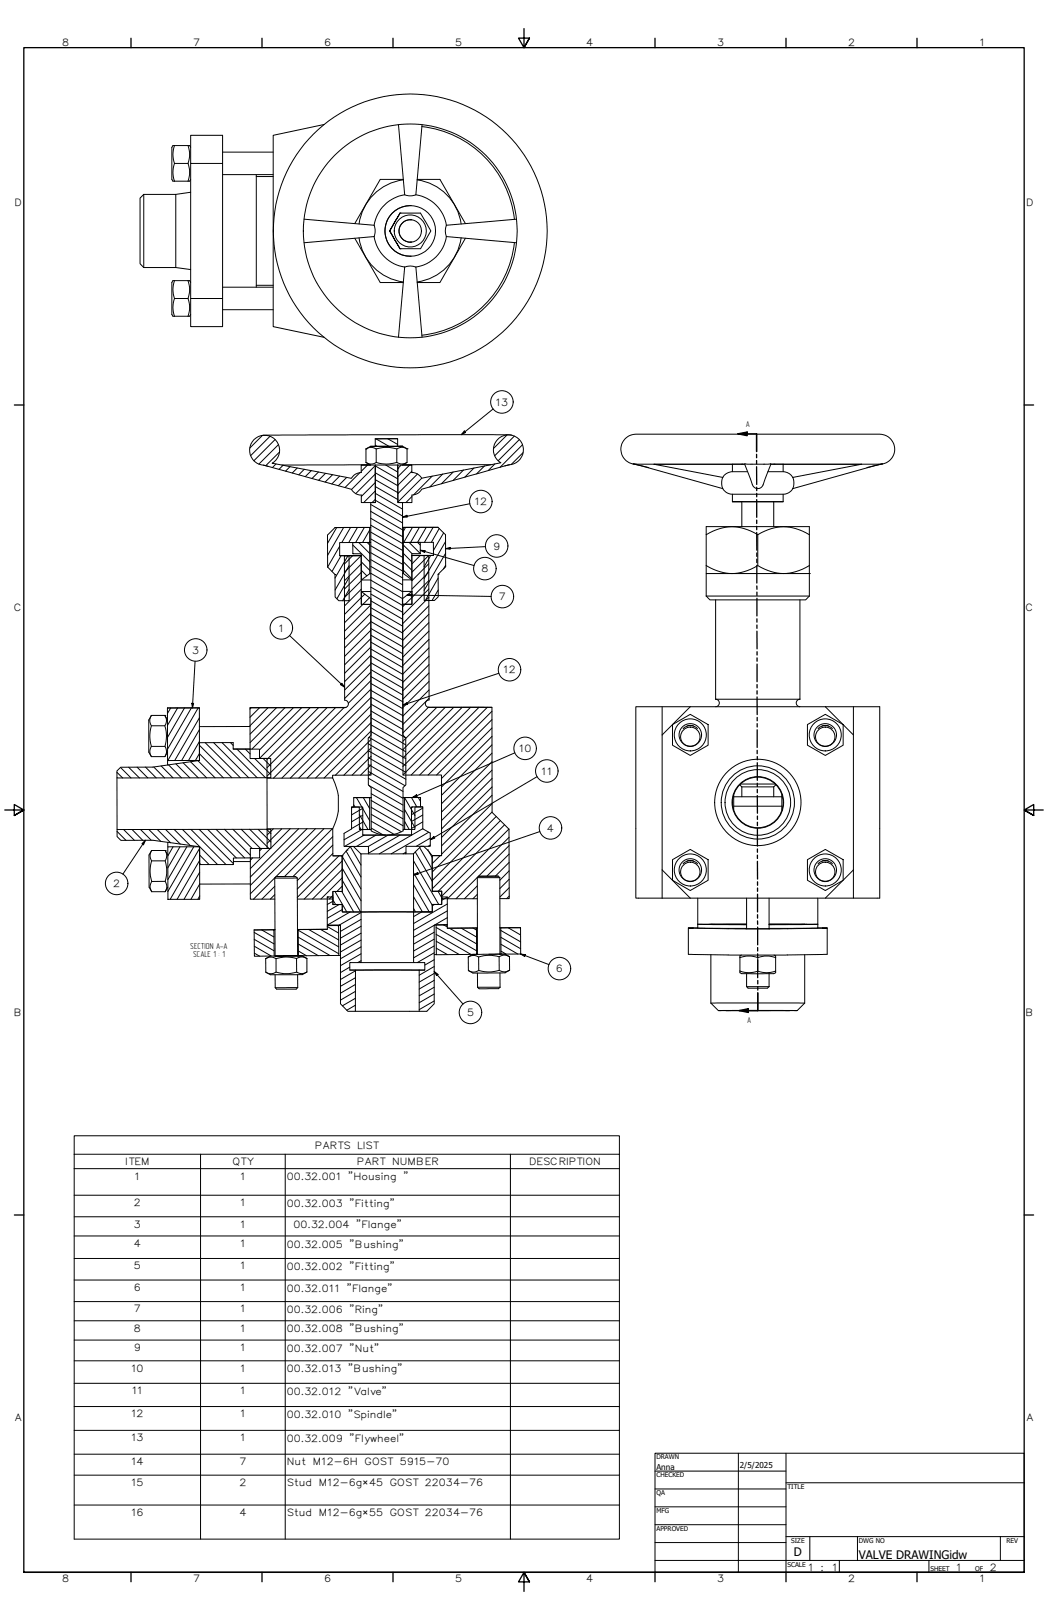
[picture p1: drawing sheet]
<svg xmlns="http://www.w3.org/2000/svg" width="559mm" height="864mm" viewBox="0 0 559 864" stroke-linecap="round" stroke-linejoin="round" font-family="sans-serif">
<!-- layer: Hatch (ANSI) -->
<g fill="none" stroke="#000" stroke-width=".53">
<path d="M140 232l-7 7M144 233l-10 10M147 234l-12 12M149 237l-11 10M200 237l1 1M200 234l7 4M207 234l5 3M270 232l-7 7M274 232l-10 11M277 234l-11 12M279 237l-12 12M147 247l-2 2"/>
<path d="M149 241l-7 7M151 248l-2 2M155 249l-3 2M158 249l-2 3M162 250l-3 3M166 251l-3 3M170 252l-4 3M174 252l-4 4M177 253l-4 4M181 254l-4 4M185 255l-5 4M192 252l-8 8"/>
<path d="M196 248l-3 3M200 256l12 7M200 252l12 7M200 257l-7 8M200 253l-10 10M200 248l-13 13M200 259l12 7M200 248l12 7M206 248l6 4M212 248h.1M214 248l-2 2M218 248l-6 6"/>
<path d="M220 251l-8 8M223 253l-11 10M225 255l-13 13M230 254l-9 10M236 253l-7 7M242 252l-7 6M247 251l-5 5M253 249l-5 5M258 248l-4 5M264 247l-4 4M279 241l-6 7M198 280l17 10"/>
<path d="M198 276l17 10M198 273l17 9M198 269l17 10M200 267l15 8M200 263l15 8M200 262l-6 6M200 266l-2 2M220 265l-4 3M180 281l-5 9M181 291l-6 11M182 296l-5 9M183 281l-8 15"/>
<path d="M186 296l-7 12M187 281l-5 8M188 296l-4 5M188 291l9 9M188 295h.1M191 281l-5 8M191 289l6 6M193 296l-9 9M193 300l4 4M194 281l-4 8M196 289l1 2M197 283l-4 6"/>
<path d="M197 289h.1M198 298l17 10M198 295l17 9M198 291l17 10M198 287l17 10M198 284l17 9M215 295l5 5M215 291l5 4M215 300l5 4M216 281l-1 2M218 289l6 6M220 281l-5 8"/>
<path d="M224 281l-5 8M224 296l-4 5M227 281l-4 8 1 2M229 296l-9 9M230 296l-4 6M231 281l-5 8M234 282l-4 7M237 284l-6 9M238 289l-12 19M238 295l-12 20M186 302l-7 13M186 308l-6 11"/>
<path d="M186 314l-3 6M193 314l-9 9M193 310l-9 9M193 305l-9 9M193 301l-9 9M193 309h.1M193 304l3 3M195 317l-11 11M197 319l-13 13M198 317l17 9M198 313l17 10M198 309l17 10"/>
<path d="M198 306l17 9M198 302l17 10M215 304l5 5M229 305l-9 9M229 301l-9 9M229 318l-14 14M229 314l-14 14M229 309l-14 14M234 308l-7 12M234 315l-4 5M238 301l-2 2M198 331l-14 14"/>
<path d="M198 327l-14 14M198 323l-14 13M198 336l-14 14M198 335l17 10M198 331l17 10M198 328l17 10M198 324l17 10M198 320l17 10M198 339l17 9M229 332l-14 14M229 327l-14 14M229 323l-14 14"/>
<path d="M229 336l-14 14M198 354l-14 14M198 345l-14 14M198 340l-14 14M198 358l-14 14M198 349l-14 14M198 357l17 10M198 353l17 10M198 346l17 10M198 342l17 10M229 359l-14 14M229 354l-14 14"/>
<path d="M229 350l-14 14M229 345l-14 14-17-9M229 341l-14 14M91 377l-2 3M95 377l-6 10M98 377l-9 16M102 377l-13 22M106 377l-17 28M134 377l-1 1M138 377l-5 5M143 377l-10 10M147 377l-14 14"/>
<path d="M152 377l-19 19M156 377l-22 22M161 377l-23 23M165 377l-27 27M170 377l-28 28M174 377l-32 32M179 377l-37 37M183 377l-37 38M198 363l-12 12M198 376l-39 39M198 372l-43 43M198 367l-48 48"/>
<path d="M198 375l17 10M198 372l17 10M198 368l17 10M198 364l17 10M198 361l17 10M198 379l17 10M228 377l-13 14M229 363l-14 14M229 372l-14 14M229 368l-14 14M233 377l-18 18M237 377l-22 23"/>
<path d="M242 377l-27 27M246 377l-31 32M251 377l-36 36M255 377l-36 36M260 377l-36 36M262 379l-34 34M106 383l-13 22M106 389l-9 16M106 395l-5 10M106 397l18 18M109 396l19 19M114 396l19 19"/>
<path d="M118 396l19 19M123 396l1 1M126 399l16 16M131 399l2 3M196 396l20 12M197 393l19 11M198 394l-19 19M198 390l-25 25M198 385l-30 30M198 381l-34 34M198 399l-15 14M198 390l18 11"/>
<path d="M198 386l18 11M198 383l18 10M262 397l-27 27M262 393l-27 27M262 388l-27 27M262 384l-29 29M62 412l3 3M64 409l6 6M69 409l5 6M73 409l6 6M78 409l5 6M82 409l6 6"/>
<path d="M86 408l6 7M90 408l7 7M94 407l7 8M98 407l8 8M102 406l8 9M106 406l9 9M106 402l13 13M106 402l-2 3M136 404l8 9M140 404l4 4M177 415h.1M196 400l20 12"/>
<path d="M196 415l19 11M196 411l19 11M196 408l20 11M196 404l20 11M197 419l18 10M198 412l-1 1M198 408l-6 5M198 403l-10 10M262 402l-27 26M262 419l-27 27M262 415l-27 27M262 411l-27 26"/>
<path d="M262 406l-27 27M188 430l-1 1M189 429v1M190 425l7 12M192 434l4 8M193 438l-6 4M193 435l-6 3M193 431l-6 3M194 425l3 6M198 438l12 7M198 434l16 9M198 430l17 10"/>
<path d="M198 427l17 10M198 423l17 10M216 432l5 9M216 425l5 10M216 438l2 4M219 425l3 5M220 430l-1 1M223 425l1 2M225 438l-6 4M225 434l-6 4M225 431l-6 3M262 433l-31 32"/>
<path d="M262 428l-27 27M262 424l-27 27M265 435l-34 34M267 437l-36 37M269 440l-35 35 2 4M62 443l5 5M66 442l6 6M70 442l6 6M75 442l6 6M79 442l7 7M84 442l7 7M88 442l8 8"/>
<path d="M92 451l-3 5M93 442l8 9M96 451l-7 12M97 442l19 19M100 451l-11 18M102 442l19 19M103 451l-14 24M106 442l18 18M106 456l6 5M106 452l-15 27M106 459l-12 20M111 442l15 15"/>
<path d="M115 442l15 15M120 442l13 14M124 442l10 10M129 442l10 10M133 442l10 10M135 457l-2 2M138 442l6 7M140 452l-2 2M142 442l2 2M146 442l-4 3M150 442l-8 8M155 442l-22 21"/>
<path d="M159 442l-26 26M164 442l-31 30M168 442l-35 35M173 442l-38 37M177 442l-25 25M177 451l-19 18M177 446l-21 21M177 455l-19 19M181 456l-23 22M182 459l-20 20M182 457l10 17M185 454l7 13"/>
<path d="M187 451l5 10M192 441l1 1M193 442l-10 6M194 445l-10 6M198 441l6 4M200 445l-10 6M207 445l-11 6M213 445l-17 10M216 454l-1 1M220 459l14 23M221 454l10 16M224 452l7 11"/>
<path d="M225 442l-23 13M229 444l-20 11M229 454l1 3M229 450l-1 1M229 447l-7 4M235 456l-5 4M271 442l-35 36M271 460l-7 7M271 455l-11 12M271 451l-28 28M271 446l-32 33M106 460l1 1"/>
<path d="M106 465l-8 14M106 471l-4 8M106 478l-1 1M146 477l-2 2M146 473l-6 6M175 478l-1 1M177 477l-1 2M177 480l2 2M179 475l6 11M182 475l7 11M182 472l-2 3M182 468l-11 11"/>
<path d="M182 463l-15 16M182 469l10 17M182 463l11 17M220 478l5 8M220 472l9 14M220 465l11 18M239 478l-3 2M255 477l-3 2M255 472l-7 7M271 469l-4 5M271 464l-4 5M272 478l-2 1"/>
<path d="M272 473l-5 5M136 497l10 6M140 496l6 3M146 496h.1M159 500l17 9M159 496l22 12M165 495l16 10M171 495l10 6M174 494l7 3M178 480l-4 2M180 493l1 1M181 482l-7 4"/>
<path d="M182 485l-8 5M187 486l-12 7M193 497l-11 7M193 494l-11 6M193 490l-11 7M193 486l-12 7M221 484l1 2M225 486l-4 3M232 493l-11 7M232 497l-11 6M232 482l-1 1M233 498l18 11"/>
<path d="M233 494l21 13M236 493l3 1M239 489l-7 4M239 493h-1M239 486l-18 10M239 482l-18 10M240 495l14 8M246 495l8 4M252 495l2 1M267 496l11 6M267 500l11 6M271 495l7 3"/>
<path d="M277 495h1M136 501l10 6M136 508l2 2M136 504l9 6M159 507l4 3M159 503l11 6M186 516l-4 2M190 518l-8 4M193 512l-2 1M193 508l-11 7M193 505l-11 6M193 501l-11 6"/>
<path d="M232 519l-8 5M232 515l-8 5M232 512l-5 2M232 508l-9 5M232 504l-11 7M232 501l-11 6M233 505l6 4M233 502l12 7M267 503l9 6M267 507l3 2M189 536l-4 3M189 532l-6 4"/>
<path d="M189 529l-7 4M189 525l-7 4M190 521l-8 5M232 534l-8 4M232 530l-8 5M232 526l-8 5M232 523l-8 4"/>
</g>
<!-- layer: Visible (ANSI) -->
<g fill="none" stroke="#000" stroke-width=".53">
<path d="M93 78a14 14 0 0 0 0 9M100 78a14 14 0 0 1 0 9 14 14 0 0 1 0 10M102 72h17v15h-17zM102 79l-1-1h-9v1v17v1h9l1-1M173 66l-27 6v102l27 6M212 66l4 38h2h4l3-38M225 67a56 56 0 0 1 49 50M93 87a14 14 0 0 0 0 10M93 87h7M102 87v72M119 87v72h-17v15h17v-15M119 93h27"/>
<path d="M119 81h27M137 93v60M137 94h9M215 96h-12l-14 23M215 96a27 27 0 0 0-24 23M222 96h13l13 23M222 96a27 27 0 0 1 24 23M77 104l-2 2v35l2 2M77 104h17v39h-17M77 104v39M102 102l-8 2M162 117l37 3"/>
<path d="M213 114h11l4 7a2.9 2.9 0 0 1 0 5l-4 7h-11M213 114l-4 7a2.9 2.9 0 0 0 0 5l4 7-4-7a2.9 2.9 0 0 1 0-5zM216 104a20 20 0 0 0-17 16M219 110a13 13 0 0 0-14 13 13 13 0 0 0 14 14M220 117a6 6 0 0 0-7 6 6 6 0 0 0 7 6M222 104a20 20 0 0 1 16 16M275 117l-37 3M189 127l14 24h12M191 127a27 27 0 0 0 24 23M199 120l1 2-1 4M199 126l-37 3M199 126a20 20 0 0 0 17 16"/>
<path d="M238 120l-1 3 1 3M238 126l37 3M238 126a19 19 0 0 1-16 16M246 127a27 27 0 0 1-24 23M248 127l-13 24h-13M274 129a56 56 0 0 1-49 50M93 150a14 14 0 0 0 0 9M93 159a14 14 0 0 0 0 10M93 159h7M94 143l8 1M100 150a14 14 0 0 1 0 9 14 14 0 0 1 0 10M102 151l-1-1h-9v1v17v1h9l1-1"/>
<path d="M119 153h27M137 152h9M216 142h3h3M216 142l-4 38M222 142l3 38M119 165h27M195 239a5 5 0 0 1 6 0M195 239v8M198 238h17zM198 238l-3 1M200 234h12v4M200 234v4"/>
<path d="M201 239v8M212 239v8M212 234h-12M215 238l2 1M217 239a5 5 0 0 0-5 0 19 19 0 0 0-11 0M217 239v8l-2 1M273 232h-134M140 248l3 1M192 252h1M193 248h4M195 247a5 5 0 0 0 6 0 17 17 0 0 0 11 0 5 5 0 0 0 5 0M195 247l3 1"/>
<path d="M197 248h-47M198 248h-5v4M198 248h17M200 248v20h-7v-4a6 6 0 0 1-6-3l-46-13a8 8 0 0 1-7-11 8 8 0 0 1 12-3 8 8 0 0 1-1 13l42 8a6 6 0 0 1 6-3M200 250h.1M200 248v20h-2v124l-2 1v25l2 2v23a17 17 0 0 0 17 0v-23l1-2v-25l-1-1v-124h-3v-20v20h8v-4a6 6 0 0 0 5-3l46-13a8 8 0 0 0 8-11 8 8 0 0 0-13-3 8 8 0 0 0 1 13l-42 8a6 6 0 0 0-5-3M215 248h5v4M215 248h5M220 252h.1M262 248h-47M272 248h-3M338 247h59"/>
<path d="M338 247h.1M338 247l8 2M339 247h.1M341 248l44 12M341 248a11 11 0 0 1-8-4 8 8 0 0 1 0-9 8 8 0 0 1 9-4h120a18 18 0 0 1 12 2 8 8 0 0 1 3 9 8 8 0 0 1-7 5l-3 1M349 247l36 8M349 248h42M385 255v2v3M397 247h14M397 247l4 11a3 3 0 0 0 3 2 3 3 0 0 0 3-2l4-11M397 247h-6v4M399 251a23 23 0 0 0-12 2l-2 2"/>
<path d="M409 251a23 23 0 0 1 12 2l2 2M411 247h60l-9 2M411 247h7v4M418 248h41M423 255v2v3M459 247l-36 8M467 248l-44 12M385 260a9 9 0 0 0 10 3h4a95 95 0 0 0 21 0l3-3M391 263v4M396 267h17M396 267h-5h27M396 267v14"/>
<path d="M413 267h5M413 267v14M418 263v4M179 281h18v8h-16v7M179 281l-4 4v17l4 4v12l2 2h5v-24h-5M184 296h9v26h5v91h-21v2h-35v-11h-4v-5h-5v-22h51a2 2 0 0 0 2-2 2 2 0 0 0-2-2zM193 296h-9M193 296h-12M193 296h-7M197 289h1M197 281h1h-19M215 289h.1"/>
<path d="M215 281h19l4 4v17l-4 4v12l-2 2h-6v-24h5v-7h-16zM220 296h9M220 296h11M220 296h6M234 281h-19M377 285a24 24 0 0 1 27 0 24 24 0 0 1 28 0M404 285v16M193 315l5 4v3h-5zM193 315h5M197 306v-17h-9v6h5v14M197 306l-4 3M197 306h1"/>
<path d="M198 309h-5M215 319l5-4v7h-5zM215 315h5M215 309h5M215 306h.1M215 306v-17h9v6h-4v14M215 306l5 3M377 318l2 2h51l2-2M377 318v-12h55v12M377 301a24 24 0 0 0 27 0 24 24 0 0 0 28 0M377 301v5M377 301v-20h55v25"/>
<path d="M377 318h55M382 320v53M427 320v53M89 377h17v28h-17zM89 377h.1M106 377h.1M106 377h-17M184 377h.1M185 377h-52M228 377h34M229 377h.1M353 377v102"/>
<path d="M368 377h-29v102h29M368 377l-15 15M368 377h72M382 373a2 2 0 0 1 2 2 2 2 0 0 1-2 2M382 373h45M427 373a2 2 0 0 0-2 2 2 2 0 0 0 2 2M440 377h29v102h-14v-15M440 377l15 15M455 377v87M81 381a5 5 0 0 0 0 6 19 19 0 0 0 0 11 5 5 0 0 0 0 5M81 381l-2 3v17l2 2M81 381h.1"/>
<path d="M81 381h7M81 387h7M81 398h7M88 381a5 5 0 0 1 0 6 18 18 0 0 1 0 11 5 5 0 0 1 0 5h-7M88 381l1 3M124 399h9M133 387h-27M359 386l9-5 10 5v11l-10 6-9-6zM364 389a5 5 0 0 1 8 0M366 387h4M431 386l9-5 10 5v11l-10 6-9-6zM436 389a5 5 0 0 1 8 0"/>
<path d="M438 387h4M62 411l2-2a204 204 0 0 0 42-4v-9h18v3h9v5h11v11h-82zM62 415v27M89 405v3M89 401l-1 2M142 415v27M177 415l2 4a26 26 0 0 1 1 13l-3 10M394 418l2 1M395 418h18M396 419h17M396 419v6M413 419v6"/>
<path d="M414 418l-1 1M187 430h6v15h26v-15h6v12l4 2v7h-13v4h-20v-4h-13v-7l4-2zM187 430h2M189 425h8v17h-5v-12h-3zM189 425h9h-1M216 425h8v5h-3v12h-5zM224 425h-9h1M224 430h1M391 425h26M391 430h26M391 424v8M417 424v8"/>
<path d="M62 442h82v10h-11v5h-9v4h-18v-10l-6-1a171 171 0 0 0-36-2l-2-2zM81 453a5 5 0 0 0 0 6 18 18 0 0 0 0 11 5 5 0 0 0 0 5M81 453l-2 3 1 17 1 2M81 453h7M81 459h7M88 453a5 5 0 0 1 0 6 18 18 0 0 1 0 11 5 5 0 0 1 0 5h-7M88 453l1 3M89 451h17v28h-16zM89 449v2M124 459h9M182 456h-5M187 451h1l4 4 1 31h-11v-4h-5v-7h5v-19z"/>
<path d="M196 455h-4M197 442h1M206 445h-13M207 445h12M215 442h1M216 455h4M222 453l2-2h2l4 5 1 19h5v7h-5v4h-10l-1-31zM230 456h5M359 458l9-5 10 5v11l-10 6-9-6zM366 459h4M431 458l9-5 10 5v11l-10 6-9-6zM438 459h4"/>
<path d="M88 470h-7M89 473l-1 2M133 471h-27M146 468l1 42h14h-17M147 479h-14v-22h5v-5h4v-10h35v14h5v19h-5v4h-18M148 467h4M158 468l1 42M158 468h-12M158 468v-1h-11l-1 1M174 478h4v4h4v4h11v27h-7v4h4l-1 22h-4l-3-4v-42h-8zM235 475h1M255 468v41h-1"/>
<path d="M255 468h12M255 468v-1h8h3l1 1M265 467h-10M267 479h5l-1-37-9-9v-56h-33a2 2 0 0 1-2-2 2 2 0 0 1 2-2v-77h-9v26h-5v91h20v43h-5l1 19h5v4h19M267 468v41M353 464l15 15M364 461a5 5 0 0 1 8 0M372 479v16h26h38v-16M398 479v16M410 479v16M436 461a5 5 0 0 1 8 0M440 479h15"/>
<path d="M455 464l-15 15h-72M136 496v14h8M136 496h10v14M146 496h1h-11M159 496h.1M159 496l16-1-1-2h7v16l-22 1zM174 493h8h-1M175 495h-16M221 486h-28h28M225 486h6M233 493h6v2h15v14h-21zM235 482h1"/>
<path d="M254 495h1M255 495h-16M267 495h11v14h-11zM278 495h-11M367 495v14h22h52v-14M372 495h-5h26h48h-5M378 493h20M379 493h19h-26h26M429 493h-19h26h-26M430 493h-20M142 511v7M144 510l-2 1"/>
<path d="M147 520v7M147 511v7M158 511v7M159 520v6M161 510l3 1M164 511h.1M164 518l-3 2h-9a16 16 0 0 1-10-2M164 511a5 5 0 0 0-6 0 18 18 0 0 0-11 0 5 5 0 0 0-5 0M164 518a5 5 0 0 1-6 0 19 19 0 0 1-11 0 5 5 0 0 1-5 0M164 511v7M181 509h1M186 517h41"/>
<path d="M190 517h34M193 513h28M224 517h3v-4h-6v-27h10v-4h5v-4h3v15h-7v42l-4 4h-39M224 517v22M232 509h1M250 510v7M255 519v7M255 510v7M266 510v7M267 509h.1M267 509h-6M267 519v7"/>
<path d="M272 510a16 16 0 0 0-10-1h-4a11 11 0 0 0-8 1M272 510h.1M272 517a15 15 0 0 1-10 2h-2a16 16 0 0 1-10-2M272 510a5 5 0 0 0-6 0 18 18 0 0 0-11 0 5 5 0 0 0-5 0M272 510v7a5 5 0 0 1-6 0 18 18 0 0 1-11 0 5 5 0 0 1-5 0M379 509v26M395 510a14 14 0 0 1 9 0 14 14 0 0 1 10 0M395 518a14 14 0 0 0 9 0M395 509v1v9h6h12h1v-9l-1-1M398 519v7M404 510v8M410 519v7"/>
<path d="M414 518a14 14 0 0 1-10 0M429 509v26M159 526l-1 1h-10h-1M159 526l-12 1M255 526a10 10 0 0 0 7 1h4l1-1M255 526h12M379 535h50M379 535l4 4M383 539h42zM387 539h34zM398 526a11 11 0 0 0 7 1h4l1-1M398 526h12"/>
<path d="M429 535l-4 4"/>
<circle cx="219" cy="123" r="6"/>
<circle cx="219" cy="123" r="9"/>
<circle cx="219" cy="123" r="13"/>
<circle cx="219" cy="123" r="73"/>
<circle cx="219" cy="123" r="57"/>
<circle cx="368" cy="392" r="6"/>
<circle cx="368" cy="393" r="5"/>
<circle cx="368" cy="392" r="9"/>
<circle cx="440" cy="392" r="6"/>
<circle cx="440" cy="393" r="5"/>
<circle cx="440" cy="392" r="9"/>
<circle cx="404" cy="428" r="14"/>
<circle cx="404" cy="428" r="13"/>
<circle cx="404" cy="428" r="17"/>
<circle cx="404" cy="428" r="20"/>
<circle cx="404" cy="428" r="23"/>
<circle cx="368" cy="464" r="6"/>
<circle cx="368" cy="465" r="5"/>
<circle cx="368" cy="464" r="9"/>
<circle cx="440" cy="464" r="6"/>
<circle cx="440" cy="465" r="5"/>
<circle cx="440" cy="464" r="9"/>
</g>
<g fill="#000">
<circle cx="213" cy="114" r=".3"/>
<circle cx="219" cy="117" r=".3"/>
<circle cx="219" cy="110" r=".3"/>
<circle cx="208" cy="123" r=".3"/>
<circle cx="213" cy="133" r=".3"/>
<circle cx="219" cy="129" r=".3"/>
<circle cx="219" cy="137" r=".3"/>
<circle cx="195" cy="239" r=".3"/>
<circle cx="217" cy="239" r=".3"/>
<circle cx="212" cy="250" r=".3"/>
<circle cx="395" cy="247" r=".3"/>
<circle cx="413" cy="247" r=".3"/>
<circle cx="179" cy="306" r=".3"/>
<circle cx="234" cy="306" r=".3"/>
<circle cx="432" cy="306" r=".3"/>
<circle cx="88" cy="381" r=".3"/>
<circle cx="81" cy="453" r=".3"/>
<circle cx="88" cy="453" r=".3"/>
<circle cx="182" cy="456" r=".3"/>
<circle cx="185" cy="453" r=".3"/>
<circle cx="228" cy="453" r=".3"/>
<circle cx="236" cy="479" r=".3"/>
<circle cx="231" cy="482" r=".3"/>
</g>
<!-- layer: Section Line (ANSI) -->
<g fill="none" stroke="#000" stroke-width=".7">
<path d="M393 231l5-1v2zM393 231h10v10M403 242v2M403 245v2M403 249v9M403 260v2M403 263v2M403 266v10M403 277v2M403 281v1M403 284l1 9M404 295v2"/>
<path d="M404 298v2M404 301v10M404 312v2M404 316v1M404 319v9M404 330v2M404 333v2M404 336v10M404 347v2M404 351v1M404 354v9M404 365v2"/>
<path d="M404 368v2M404 372v9M404 382v2M404 386v2M404 389v9M404 400v2M404 403v2M404 407v9M404 418v1M404 421v2M404 424v10M404 435v2"/>
<path d="M404 438v2M404 442v9M404 453v1M404 456v2M404 459v10M404 470v2M404 473v2M404 477v9M404 488v1M404 491v2M404 494v10M404 505v2"/>
<path d="M404 508v2M404 512v9M394 539l5-1v2zM404 523v2M404 526v2M404 529v10h-10"/>
</g>
<path d="M393 231l5-1v2zM394 539l5-1v2z" fill="#000"/>
<!-- layer: Symbol (ANSI) -->
<g fill="none" stroke="#000" stroke-width=".53">
<path d="M263 218l-17 14M248 230v1l-2 1zM215 276l2-1v1zM251 269l-36 7M224 293l3 1-1 1zM224 293l29 8M238 292h2v1zM259 291l-21 1M217 317h3v1zM217 317l45 1M154 339l30 27M104 352l-1 25"/>
<path d="M266 359l-51 17M102 375h1v2zM182 364l2 2-2-1zM215 376l2-1v1zM275 401l-55 24M286 414l-57 34M220 425l2-1v1zM76 450l2-2-1 2zM78 448l-12 18M229 448l2-2 1 1zM288 443l-68 23M220 466l3-1v1z"/>
<path d="M232 518l2 1-1 1zM232 518l15 17M278 509h2v1zM278 509l15 5M40 615v-10h290v10M40 615h290v8M40 615v205h290v-197M107 615v205M152 615v205M272 615v205M40 623h290M40 637h290"/>
<path d="M40 649h290M40 659h290M40 671h290M40 682h290M40 694h290M40 704h290M40 714h290M40 725h290M40 737h290M40 750h290M40 763h290M40 775h290"/>
<path d="M40 786h290M40 802h290"/>
<circle cx="268" cy="214" r="6"/>
<circle cx="256" cy="267" r="6"/>
<circle cx="265" cy="291" r="6"/>
<circle cx="259" cy="303" r="6"/>
<circle cx="268" cy="318" r="6"/>
<circle cx="150" cy="335" r="6"/>
<circle cx="104" cy="346" r="6"/>
<circle cx="272" cy="357" r="6"/>
<circle cx="280" cy="399" r="6"/>
<circle cx="292" cy="411" r="6"/>
<circle cx="294" cy="441" r="6"/>
<circle cx="62" cy="471" r="6"/>
<circle cx="298" cy="516" r="6"/>
<circle cx="251" cy="540" r="6"/>
</g>
<!-- layer: Border (ANSI) -->
<g fill="none" stroke="#000" stroke-width=".7">
<path d="M279 15v10l-3-5h6l-3 5 3-5M70 20v5M140 20v5M210 20v5M349 20v5M419 20v5M489 20v5M8 216h5M546 216h5M3 432h10l-5-3v6l5-3-5 3M556 432h-10l5-3v6l-5-3 5 3M8 648h5"/>
<path d="M546 648h5M13 838v-813h533v813h-533h533M70 838v5M140 838v5M210 838v5M349 838v5M419 838v5M489 838v5M282 843l-3-5 3 5h-6l3-5v10"/>
</g>
<!-- layer: Title (ANSI) -->
<g fill="none" stroke="#000" stroke-width=".53">
<path d="M349 775h197v63h-197zM394 775v63M419 775v63M349 784h70M349 794h70M419 790h127M349 803h70M349 813h70M419 819h127M432 819v13M457 819v13M533 819v13"/>
<path d="M349 832h197M349 822h70M448 832v6M495 832v6"/>
</g>
<!-- layer: Symbol (ANSI) -->
<g fill="#000">
<path d="M248 230v1l-2 1zM215 276l2-1v1zM224 293l3 1-1 1zM238 292h2v1zM217 317h3v1zM102 375h1v2zM182 364l2 2-2-1zM215 376l2-1v1zM220 425l2-1v1zM76 450l2-2-1 2zM229 448l2-2 1 1zM220 466l3-1v1z"/>
<path d="M232 518l2 1-1 1zM278 509h2v1z"/>
</g>
<g font-size="6.3">
<text x="423" y="830">D</text>
<text x="458" y="831">VALVE DRAWINGidw</text>
</g>
<g font-size="5.3">
<text x="33" y="24">8</text>
<text x="103" y="24">7</text>
<text x="173" y="24">6</text>
<text x="243" y="24">5</text>
<text x="312" y="24">4</text>
<text x="382" y="24">3</text>
<text x="452" y="24">2</text>
<text x="522" y="24">1</text>
<text x="8" y="110">D</text>
<text x="547" y="110">D</text>
<text x="264" y="216">13</text>
<text x="253" y="269">12</text>
<text x="263" y="293">9</text>
<text x="257" y="305">8</text>
<text x="266" y="320">7</text>
<text x="7" y="326">C</text>
<text x="547" y="326">C</text>
<text x="149" y="337">1</text>
<text x="102" y="348">3</text>
<text x="268" y="359">12</text>
<text x="277" y="401">10</text>
<text x="289" y="413">11</text>
<text x="292" y="443">4</text>
<text x="60" y="473">2</text>
<text x="296" y="518">6</text>
<text x="7" y="542">B</text>
<text x="249" y="542">5</text>
<text x="547" y="542">B</text>
<text x="168" y="612">PARTS LIST</text>
<text x="67" y="621">ITEM</text>
<text x="124" y="621">QTY</text>
<text x="190" y="621">PART NUMBER</text>
<text x="282" y="621">DESCRIPTION</text>
<text x="72" y="629">1</text>
<text x="128" y="629">1</text>
<text x="153" y="629">00.32.001 &quot;Housing &quot;</text>
<text x="71" y="643">2</text>
<text x="128" y="643">1</text>
<text x="153" y="643">00.32.003 &quot;Fitting&quot;</text>
<text x="71" y="654">3</text>
<text x="128" y="654">1</text>
<text x="157" y="655">00.32.004 &quot;Flange&quot;</text>
<text x="71" y="665">4</text>
<text x="128" y="665">1</text>
<text x="153" y="665">00.32.005 &quot;Bushing&quot;</text>
<text x="71" y="677">5</text>
<text x="128" y="677">1</text>
<text x="153" y="677">00.32.002 &quot;Fitting&quot;</text>
<text x="71" y="688">6</text>
<text x="128" y="688">1</text>
<text x="153" y="689">00.32.011 &quot;Flange&quot;</text>
<text x="71" y="700">7</text>
<text x="128" y="700">1</text>
<text x="153" y="700">00.32.006 &quot;Ring&quot;</text>
<text x="71" y="710">8</text>
<text x="128" y="710">1</text>
<text x="153" y="710">00.32.008 &quot;Bushing&quot;</text>
<text x="71" y="720">9</text>
<text x="128" y="720">1</text>
<text x="153" y="721">00.32.007 &quot;Nut&quot;</text>
<text x="70" y="731">10</text>
<text x="128" y="731">1</text>
<text x="153" y="732">00.32.013 &quot;Bushing&quot;</text>
<text x="70" y="743">11</text>
<text x="128" y="743">1</text>
<text x="153" y="744">00.32.012 &quot;Valve&quot;</text>
<text x="70" y="756">12</text>
<text x="128" y="756">1</text>
<text x="153" y="756">00.32.010 &quot;Spindle&quot;</text>
<text x="8" y="758">A</text>
<text x="547" y="758">A</text>
<text x="70" y="768">13</text>
<text x="128" y="768">1</text>
<text x="153" y="769">00.32.009 &quot;Flywheel&quot;</text>
<text x="70" y="781">14</text>
<text x="128" y="781">7</text>
<text x="153" y="781">Nut M12-6H GOST 5915-70</text>
<text x="70" y="792">15</text>
<text x="128" y="792">2</text>
<text x="153" y="792">Stud M12-6g×45 GOST 22034-76</text>
<text x="70" y="808">16</text>
<text x="128" y="808">4</text>
<text x="153" y="808">Stud M12-6g×55 GOST 22034-76</text>
<text x="431" y="837">1 : 1</text>
<text x="510" y="837">1</text>
<text x="528" y="837">2</text>
<text x="33" y="843">8</text>
<text x="103" y="843">7</text>
<text x="173" y="843">6</text>
<text x="243" y="843">5</text>
<text x="312" y="843">4</text>
<text x="382" y="843">3</text>
<text x="452" y="843">2</text>
<text x="522" y="843">1</text>
</g>
<g font-size="4.6">
<text x="398" y="228">A</text>
<text x="101" y="506">SECTION A-A</text>
<text x="103" y="510">SCALE 1 : 1</text>
<text x="398" y="545">A</text>
</g>
<g font-size="4.3">
<text x="350" y="783">Anna</text>
<text x="394" y="783">2/5/2025</text>
</g>
<g font-size="3.5">
<text x="350" y="778">DRAWN</text>
<text x="350" y="788">CHECKED</text>
<text x="350" y="797">QA</text>
<text x="420" y="794">TITLE</text>
<text x="350" y="807">MFG</text>
<text x="350" y="816">APPROVED</text>
<text x="422" y="823">SIZE</text>
<text x="458" y="823">DWG NO</text>
<text x="537" y="822">REV</text>
<text x="420" y="835">SCALE</text>
<text x="496" y="837">SHEET</text>
<text x="520" y="837">OF</text>
</g>
</svg>
